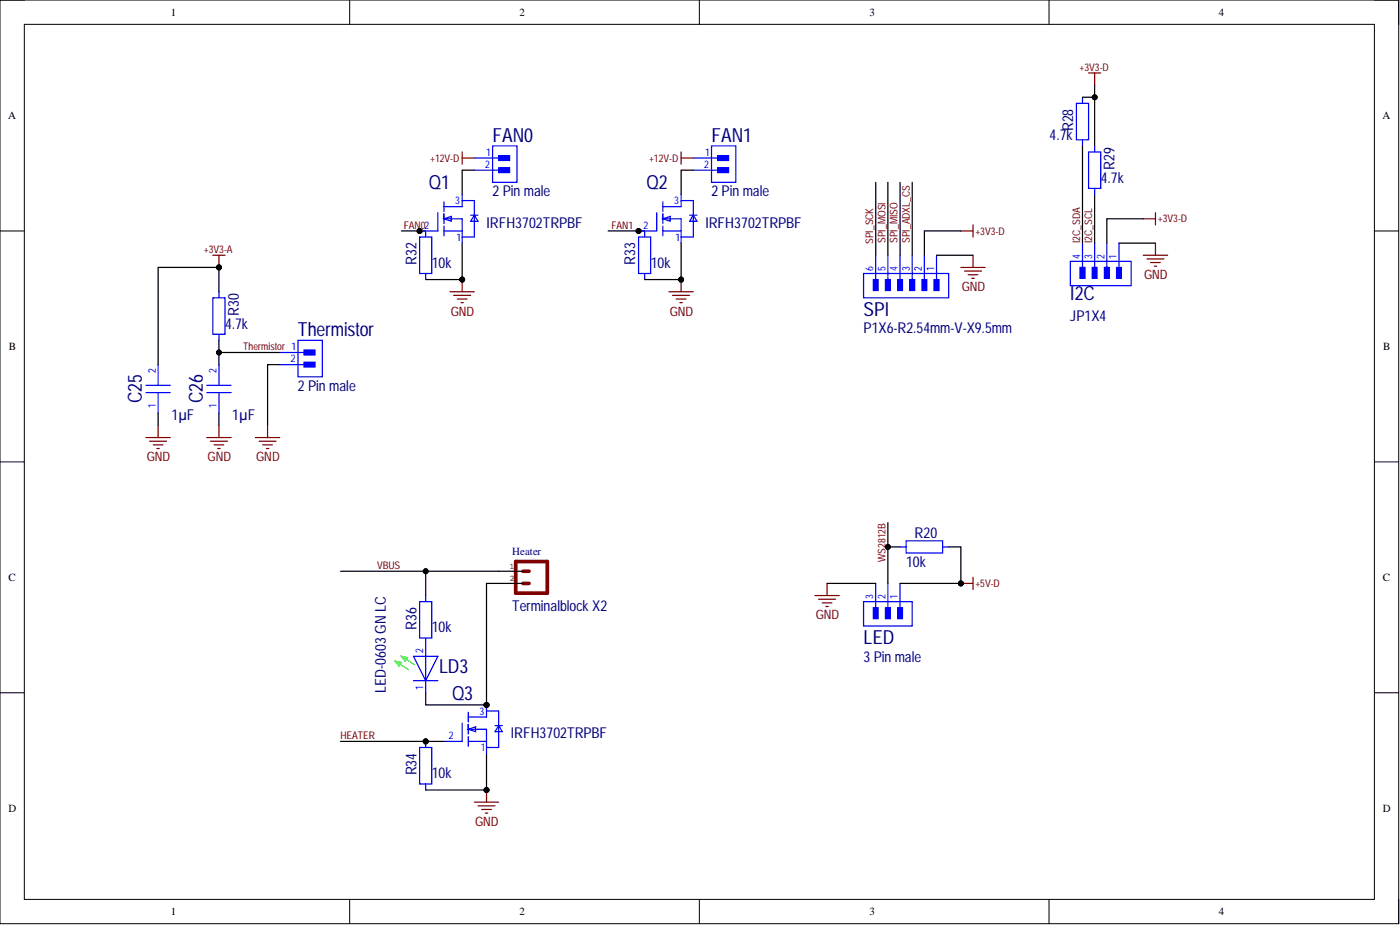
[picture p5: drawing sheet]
<svg xmlns="http://www.w3.org/2000/svg" width="292mm" height="193mm" viewBox="0 0 292 193" stroke-linecap="round" stroke-linejoin="round" font-family="sans-serif">
<g fill="none" stroke="#000" stroke-width=".21">
<path d="M0 0h291.8v192.7h-291.8zM0 0h5.1M5.1 5.1h281.7v182.5h-281.7zM73 0v5.1M145.9 0v5.1M218.9 0v5.1M286.8 0h5v5.1M0 48.2h5.1M286.8 48.2h5M0 96.4h5.1M286.8 96.4h5M0 144.5h5.1"/>
<path d="M286.8 144.5h5M73 187.6v5.1M145.9 187.6v5.1M218.9 187.6v5.1M291.8 187.6v5.1"/>
</g>
<path d="M58.4 73.5h5" fill="none" stroke="#00f" stroke-width=".25"/>
<path d="M63.4 73h2.3v1h-2.3z" fill-rule="evenodd" fill="#00f"/>
<path d="M58.4 76.1h5M62.2 71h5v7.6h-5zM63.4 73h2.3v1h-2.3z" fill="none" stroke="#00f" stroke-width=".25"/>
<path d="M63.4 75.6h2.3v1h-2.3z" fill-rule="evenodd" fill="#00f"/>
<path d="M63.4 75.6h2.3v1h-2.3zM187.8 121.7v5.1" fill="none" stroke="#00f" stroke-width=".25"/>
<path d="M107.6 117.1h6.6v6.6h-6.6zM109.1 119.2h1.3M109.1 121.7h1.3" fill="none" stroke="#800000" stroke-width=".76"/>
<path d="M104 119.2h5.1M104 121.7h5.1" fill="none" stroke="#000" stroke-width=".25"/>
<path d="M187.3 126.8h1v2.3h-1z" fill-rule="evenodd" fill="#00f"/>
<path d="M180.2 125.5h10.1v5.1h-10.1zM185.3 121.7v5.1M187.3 126.8h1v2.3h-1z" fill="none" stroke="#00f" stroke-width=".25"/>
<path d="M184.7 126.8h1.1v2.3h-1.1z" fill-rule="evenodd" fill="#00f"/>
<path d="M182.7 121.7v5.1M184.7 126.8h1.1v2.3h-1.1z" fill="none" stroke="#00f" stroke-width=".25"/>
<path d="M182.2 126.8h1v2.3h-1z" fill-rule="evenodd" fill="#00f"/>
<path d="M195.4 53.3v5M182.2 126.8h1v2.3h-1z" fill="none" stroke="#00f" stroke-width=".25"/>
<path d="M194.9 58.3h1v2.3h-1z" fill-rule="evenodd" fill="#00f"/>
<path d="M180.2 57.1h17.7v5h-17.7zM192.9 53.3v5M194.9 58.3h1v2.3h-1z" fill="none" stroke="#00f" stroke-width=".25"/>
<path d="M192.4 58.3h1v2.3h-1z" fill-rule="evenodd" fill="#00f"/>
<path d="M190.3 53.3v5M192.4 58.3h1v2.3h-1z" fill="none" stroke="#00f" stroke-width=".25"/>
<path d="M189.8 58.3h1v2.3h-1z" fill-rule="evenodd" fill="#00f"/>
<path d="M182.7 53.3v5M185.3 53.3v5M187.8 53.3v5M189.8 58.3h1v2.3h-1z" fill="none" stroke="#00f" stroke-width=".25"/>
<path d="M187.3 58.3h1v2.3h-1z" fill-rule="evenodd" fill="#00f"/>
<path d="M187.3 58.3h1v2.3h-1z" fill="none" stroke="#00f" stroke-width=".25"/>
<path d="M184.7 58.3h1.1v2.3h-1.1z" fill-rule="evenodd" fill="#00f"/>
<path d="M184.7 58.3h1.1v2.3h-1.1z" fill="none" stroke="#00f" stroke-width=".25"/>
<path d="M182.2 58.3h1v2.3h-1z" fill-rule="evenodd" fill="#00f"/>
<path d="M182.2 58.3h1v2.3h-1zM233.5 50.7v5.1" fill="none" stroke="#00f" stroke-width=".25"/>
<path d="M233 55.8h1v2.3h-1z" fill-rule="evenodd" fill="#00f"/>
<path d="M223.3 54.5h12.7v5.1h-12.7zM230.9 50.7v5.1M233 55.8h1v2.3h-1z" fill="none" stroke="#00f" stroke-width=".25"/>
<path d="M230.4 55.8h1v2.3h-1z" fill-rule="evenodd" fill="#00f"/>
<path d="M228.4 50.7v5.1M230.4 55.8h1v2.3h-1z" fill="none" stroke="#00f" stroke-width=".25"/>
<path d="M227.9 55.8h1v2.3h-1z" fill-rule="evenodd" fill="#00f"/>
<path d="M225.9 50.7v5.1M227.9 55.8h1v2.3h-1z" fill="none" stroke="#00f" stroke-width=".25"/>
<path d="M225.3 55.8h1.1v2.3h-1.1z" fill-rule="evenodd" fill="#00f"/>
<path d="M99 33h5M225.3 55.8h1.1v2.3h-1.1z" fill="none" stroke="#00f" stroke-width=".25"/>
<g fill="none" stroke="#800000" stroke-width=".25">
<path d="M200.5 48.2h2.5M200.5 55.8h5.1M201.2 56.5h3.6M202 57.3h2M202.8 58.1h.5M203 46.9v2.5M203 53.3v2.5M238.5 53.3h5.1M238.5 45.6h2.6M239.3 54h3.6M240.1 54.8h2M240.8 55.5h.5"/>
<path d="M241.1 44.4v2.5M241.1 50.7v2.6"/>
</g>
<path d="M195.4 53.3h7.6M200.5 48.2h-7.6v5.1M233.5 50.7h7.6M238.5 45.6h-7.6v5.1" fill="none" stroke="#000" stroke-width=".25"/>
<path d="M104 32.5h2.3v1h-2.3z" fill-rule="evenodd" fill="#00f"/>
<path d="M99 35.5h5M102.8 30.4h5.1v7.6h-5.1zM104 32.5h2.3v1h-2.3z" fill="none" stroke="#00f" stroke-width=".25"/>
<path d="M104 35h2.3v1h-2.3z" fill-rule="evenodd" fill="#00f"/>
<path d="M104 35h2.3v1h-2.3zM144.6 33h5.1" fill="none" stroke="#00f" stroke-width=".25"/>
<path d="M149.7 32.5h2.3v1h-2.3z" fill-rule="evenodd" fill="#00f"/>
<path d="M144.6 35.5h5.1M148.5 30.4h5v7.6h-5zM149.7 32.5h2.3v1h-2.3z" fill="none" stroke="#00f" stroke-width=".25"/>
<path d="M149.7 35h2.3v1h-2.3z" fill-rule="evenodd" fill="#00f"/>
<g fill="none" stroke="#00f" stroke-width=".25">
<path d="M149.7 35h2.3v1h-2.3zM224.6 21.6h2.5v7.6h-2.5zM225.9 20.3v1.3M225.9 29.2v1.2M227.1 31.7h2.6v7.6h-2.6zM228.4 30.4v1.3M228.4 39.3v1.3M87.6 49.4h2.5v7.7h-2.5zM88.8 48.2v1.2M88.8 57.1v1.2M133.2 49.4h2.6v7.7h-2.6zM134.5 48.2v1.2"/>
<path d="M134.5 57.1v1.2M33 76.1v4.3M44.4 62.1h2.5v7.6h-2.5zM45.7 60.9v1.2M45.7 69.7v1.3M45.7 76.1v4.3M30.5 81.9h5M30.5 80.4h5M33 81.9v4.3M43.1 81.9h5.1M43.1 80.4h5.1M45.7 81.9v4.3"/>
<path d="M187.8 114.1h1.3M189.1 112.8h7.6v2.6h-7.6zM196.7 114.1h1.2M86.3 136.9h5.1l-2.6 5.1zM88.8 134.4v10.1M86.3 142h5.1M87.6 155.9h2.5v7.6h-2.5zM88.8 163.5v1.3"/>
</g>
<g fill="none" stroke="#800000" stroke-width=".25">
<path d="M227.1 15.2h2.6M228.4 15.2v2.6M96.4 33h2.6M96.4 31.7v2.5M142.1 31.7v2.5M142.1 33h2.5M44.4 53.3h2.5M45.7 53.3v2.5M96.4 58.3v2.6M142.1 58.3v2.6M93.9 60.9h5.1M94.7 61.6h3.5"/>
<path d="M95.4 62.4h2M96.2 63.1h.5M139.6 60.9h5M140.3 61.6h3.6M141.1 62.4h2M141.9 63.1h.5M30.5 91.3h5M31.2 92h3.6M32 92.8h2M32.7 93.6h.5M33 88.7v2.6M43.1 91.3h5.1"/>
<path d="M43.9 92h3.6M44.7 92.8h2M45.4 93.6h.5M45.7 88.7v2.6M53.3 91.3h5.1M54.1 92h3.5M54.8 92.8h2M55.6 93.6h.5M55.8 88.7v2.6M170 124.2h5.1M170.8 125h3.5M171.5 125.8h2.1"/>
<path d="M172.3 126.5h.5M172.6 121.7v2.5M200.5 121.7h2.5M203 120.4v2.6M99 167.3h5M99.7 168.1h3.6M100.5 168.9h2M101.3 169.6h.5M101.5 164.8v2.5"/>
</g>
<g fill="#000">
<circle cx="228.4" cy="20.3" r=".51"/>
<circle cx="45.7" cy="55.8" r=".51"/>
<circle cx="96.4" cy="58.3" r=".51"/>
<circle cx="142.1" cy="58.3" r=".51"/>
<circle cx="45.7" cy="73.5" r=".51"/>
<circle cx="185.3" cy="114.1" r=".51"/>
<circle cx="200.5" cy="121.7" r=".51"/>
<circle cx="101.5" cy="164.8" r=".51"/>
</g>
<g fill="none" stroke="#000" stroke-width=".21">
<circle cx="228.4" cy="20.3" r=".51"/>
<circle cx="45.7" cy="55.8" r=".51"/>
<circle cx="96.4" cy="58.3" r=".51"/>
<circle cx="142.1" cy="58.3" r=".51"/>
<circle cx="45.7" cy="73.5" r=".51"/>
<circle cx="185.3" cy="114.1" r=".51"/>
<circle cx="200.5" cy="121.7" r=".51"/>
<circle cx="101.5" cy="164.8" r=".51"/>
</g>
<g fill="none" stroke="#000" stroke-width=".25">
<path d="M228.4 17.8v12.6M99 35.5h-2.6v5.1M144.6 35.5h-2.5v5.1M182.7 38v15.3M185.3 38v15.3M187.8 38v15.3M190.3 38v15.3M225.9 30.4v20.3M225.9 20.3h2.5M83.7 48.2h5.1M96.4 50.7v7.6h-7.6M126.9 48.2h7.6"/>
<path d="M142.1 50.7v7.6h-7.6M228.4 40.6v10.1M45.7 71v2.5h12.7M45.7 60.9v-5.1h-12.7v20.3M45.7 73.5v2.6M58.4 76.1h-2.6v12.6M33 86.2v2.5M45.7 86.2v2.5M185.3 109v12.7M185.3 114.1h2.5M197.9 114.1h2.6v7.6h-12.7M104 121.7h-2.5v25.4"/>
<path d="M172.6 121.7h10.1M101.5 157.2v7.6h-12.7"/>
</g>
<path d="M83.7 136.9l1.3 .3-.5 .7z" fill="#2eeb2e"/>
<path d="M83.7 136.9l1.3 .3-.5 .7z" fill="none" stroke="#2eeb2e" stroke-width=".25"/>
<path d="M82.5 137.9l1.2 .3-.5 .7z" fill="#2eeb2e"/>
<path d="M82.5 137.9l1.2 .3-.5 .7zM82.5 137.9l2.8 1.8M83.7 136.9l2.8 1.8" fill="none" stroke="#2eeb2e" stroke-width=".25"/>
<path d="M87.6 125.5h2.5v7.6h-2.5zM88.8 124.2v1.3M88.8 133.1v1.3M96.4 150.9v3.8M97.7 148.6v2M97.7 151.1v2M97.7 153.7v2M97.7 149.6h3.8M97.7 154.7h3.8M103.3 151.4h1.5M104 151.4l.8 1.2h-1.5z" fill="none" stroke="#00f" stroke-width=".25"/>
<path d="M71.1 119.2h32.9M88.8 119.2v5" fill="none" stroke="#000" stroke-width=".25"/>
<circle cx="88.8" cy="119.2" r=".51" fill="#000"/>
<circle cx="88.8" cy="119.2" r=".51" fill="none" stroke="#000" stroke-width=".21"/>
<path d="M97.7 152.1l1.5-.5v1z" fill="#f8fcff"/>
<path d="M91.4 44.4v3.8M92.6 42.1v2M92.6 44.6v2.1M92.6 47.2v2M92.6 43.1h3.8M92.6 48.2h3.8M98.2 44.9h1.5M99 44.9l.7 1.3h-1.5zM92.6 154.7h3.8M97.7 152.1l1.5-.5v1zM97.7 152.1h3.8v5.1M101.5 148.3h2.5v7.6h-2.5" fill="none" stroke="#00f" stroke-width=".25"/>
<path d="M71.1 154.7h21.5M88.8 144.5v2.6h12.7" fill="none" stroke="#000" stroke-width=".25"/>
<path d="M92.6 45.6l1.5-.5v1.1z" fill="#f8fcff"/>
<g fill="none" stroke="#00f" stroke-width=".25">
<path d="M87.6 48.2h3.8M92.6 45.6l1.5-.5v1.1zM92.6 45.6h3.8v5.1M96.4 40.6v2.5M96.4 41.8h2.6v7.6h-2.6M137 44.4v3.8M138.3 48.2h3.8M138.3 42.1v2M138.3 44.6v2.1M138.3 47.2v2M138.3 43.1h3.8M143.9 44.9h1.5"/>
<path d="M144.6 44.9l.8 1.3h-1.5z"/>
</g>
<path d="M138.3 45.6l1.5-.5v1.1z" fill="#f8fcff"/>
<path d="M133.2 48.2h3.8M138.3 45.6l1.5-.5v1.1zM138.3 45.6h3.8v5.1M142.1 40.6v2.5M142.1 41.8h2.5v7.6h-2.5" fill="none" stroke="#00f" stroke-width=".25"/>
<g font-size="4.1" fill="#000080">
<text x="102.8" y="29.6">FAN0</text>
<text x="148.5" y="29.6">FAN1</text>
<text x="89.5" y="39.5">Q1</text>
<text x="134.9" y="39.5">Q2</text>
<text x="180.2" y="65.8">SPI</text>
<text x="223.3" y="62.5">I2C</text>
<text x="62.2" y="70.2">Thermistor</text>
<text x="29.6" y="84.1" transform="rotate(-90 29.6 84.1)">C25</text>
<text x="42.3" y="84.1" transform="rotate(-90 42.3 84.1)">C26</text>
<text x="180.2" y="134.3">LED</text>
<text x="91.6" y="140.4">LD3</text>
<text x="94.3" y="146">Q3</text>
</g>
<text font-size="3.5" x="100.9" y="149.2">PIQ303</text>
<g font-size="3.1" fill="#000080">
<text x="219" y="29.3">4.7k</text>
<text x="223.9" y="27.4" transform="rotate(-90 223.9 27.4)">R28</text>
<text x="232.5" y="35.5" transform="rotate(-90 232.5 35.5)">R29</text>
<text x="102.8" y="40.9">2Pinmale</text>
<text x="148.5" y="40.9">2Pinmale</text>
<text x="229.7" y="38.1">4.7k</text>
<text x="101.5" y="47.5">IRFH3702TRPBF</text>
<text x="147.2" y="47.5">IRFH3702TRPBF</text>
<text x="86.9" y="55.3" transform="rotate(-90 86.9 55.3)">R32</text>
<text x="90.1" y="55.9">10k</text>
<text x="132.6" y="55.3" transform="rotate(-90 132.6 55.3)">R33</text>
<text x="135.8" y="55.9">10k</text>
<text x="49.8" y="65.9" transform="rotate(-90 49.8 65.9)">R30</text>
<text x="46.9" y="68.5">4.7k</text>
<text x="180.2" y="69.6">P1X6-R2.54mm-V-X9.5mm</text>
<text x="223.3" y="67">JP1X4</text>
<text x="62.2" y="81.5">2Pinmale</text>
<text x="35.8" y="87.6">1µF</text>
<text x="48.5" y="87.6">1µF</text>
<text x="190.8" y="112.2">R20</text>
<text x="189.1" y="118.2">10k</text>
<text x="86.9" y="131.3" transform="rotate(-90 86.9 131.3)">R36</text>
<text x="90.1" y="131.9">10k</text>
<text x="106.8" y="127.4">TerminalblockX2</text>
<text x="180.2" y="138">3Pinmale</text>
<text x="80.5" y="144.5" transform="rotate(-90 80.5 144.5)">LED-0603GNLC</text>
<text x="106.6" y="154">IRFH3702TRPBF</text>
<text x="86.9" y="161.8" transform="rotate(-90 86.9 161.8)">R34</text>
<text x="90.1" y="162.4">10k</text>
</g>
<g font-size="2.7" fill="#800000">
<text x="238.7" y="58.2">GND</text>
<text x="94.1" y="65.8">GND</text>
<text x="139.7" y="65.8">GND</text>
<text x="200.6" y="60.8">GND</text>
<text x="30.6" y="96.3">GND</text>
<text x="43.3" y="96.3">GND</text>
<text x="53.5" y="96.3">GND</text>
<text x="170.2" y="129.2">GND</text>
<text x="99.1" y="172.3">GND</text>
</g>
<text font-size="2.5" x="88.2" y="155.9">PIR3402</text>
<g font-size="2.3">
<text x="35.6" y="3.3">1</text>
<text x="108.4" y="3.3">2</text>
<text x="181.4" y="3.3">3</text>
<text x="254.3" y="3.3">4</text>
<text x="1.7" y="24.9">A</text>
<text x="288.4" y="24.9">A</text>
<text x="1.9" y="73">B</text>
<text x="288.6" y="73">B</text>
<text x="1.8" y="121.2">C</text>
<text x="288.5" y="121.2">C</text>
<text x="1.8" y="169.4">D</text>
<text x="288.5" y="169.4">D</text>
<text x="35.6" y="190.9">1</text>
<text x="108.4" y="190.9">2</text>
<text x="181.4" y="190.9">3</text>
<text x="254.3" y="190.9">4</text>
</g>
<text font-size="2.3" fill="#000080" x="106.8" y="115.9">Heater</text>
<g font-size="2.2" fill="#800000">
<text x="225.3" y="14.7">+3V3-D</text>
<text x="89.7" y="33.7">+12V-D</text>
<text x="135.4" y="33.7">+12V-D</text>
<text x="84.3" y="47.7">FAN02</text>
<text x="127.6" y="47.7">FAN1</text>
<text x="241.6" y="46.4">+3V3-D</text>
<text x="42.5" y="52.7">+3V3-A</text>
<text x="182.2" y="50.9" transform="rotate(-90 182.2 50.9)">SPI_SCK</text>
<text x="184.7" y="50.7" transform="rotate(-90 184.7 50.7)">SPI_MOSI</text>
<text x="187.3" y="50.7" transform="rotate(-90 187.3 50.7)">SPI_MISO</text>
<text x="189.8" y="50.7" transform="rotate(-90 189.8 50.7)">SPI_ADXL_CS</text>
<text x="203.5" y="48.9">+3V3-D</text>
<text x="225.3" y="50.7" transform="rotate(-90 225.3 50.7)">I2C_SDA</text>
<text x="227.9" y="50.7" transform="rotate(-90 227.9 50.7)">I2C_SCL</text>
<text x="50.8" y="73">Thermistor 1</text>
<text x="78.7" y="118.7">VBUS</text>
<text x="184.7" y="117.2" transform="rotate(-90 184.7 117.2)">WS2812B</text>
<text x="203.5" y="122.5">+5V-D</text>
<text x="71.1" y="154.2">HEATER</text>
</g>
<g font-size="2.2" fill="#00f">
<text x="101.3" y="35">2</text>
<text x="101.4" y="32.5">1</text>
<text x="146.9" y="35">2</text>
<text x="147.1" y="32.5">1</text>
<text x="95" y="42.6">3</text>
<text x="134.2" y="47.7">2</text>
<text x="140.7" y="42.6">3</text>
<text x="95.2" y="50.2">1</text>
<text x="140.9" y="50.2">1</text>
<text x="225.3" y="53.9" transform="rotate(-90 225.3 53.9)">4</text>
<text x="227.9" y="53.9" transform="rotate(-90 227.9 53.9)">3</text>
<text x="230.4" y="53.9" transform="rotate(-90 230.4 53.9)">2</text>
<text x="233" y="53.9" transform="rotate(-90 233 53.9)">1</text>
<text x="182.2" y="56.5" transform="rotate(-90 182.2 56.5)">6</text>
<text x="184.7" y="56.5" transform="rotate(-90 184.7 56.5)">5</text>
<text x="187.3" y="56.5" transform="rotate(-90 187.3 56.5)">4</text>
<text x="189.8" y="56.5" transform="rotate(-90 189.8 56.5)">3</text>
<text x="192.4" y="56.5" transform="rotate(-90 192.4 56.5)">2</text>
<text x="194.9" y="56.5" transform="rotate(-90 194.9 56.5)">1</text>
<text x="32.5" y="77.8" transform="rotate(-90 32.5 77.8)">2</text>
<text x="45.2" y="77.8" transform="rotate(-90 45.2 77.8)">2</text>
<text x="60.7" y="75.6">2</text>
<text x="32.5" y="85.1" transform="rotate(-90 32.5 85.1)">1</text>
<text x="45.2" y="85.1" transform="rotate(-90 45.2 85.1)">1</text>
<text x="182.2" y="124.9" transform="rotate(-90 182.2 124.9)">3</text>
<text x="184.7" y="124.9" transform="rotate(-90 184.7 124.9)">2</text>
<text x="187.3" y="124.9" transform="rotate(-90 187.3 124.9)">1</text>
<text x="88.3" y="136.2" transform="rotate(-90 88.3 136.2)">2</text>
<text x="88.3" y="143.9" transform="rotate(-90 88.3 143.9)">1</text>
<text x="100.1" y="149.1">3</text>
<text x="93.6" y="154.2">2</text>
<text x="100.3" y="156.7">1</text>
</g>
<g font-size="1.8">
<text x="106.3" y="118.7">1</text>
<text x="106.3" y="121.2">2</text>
</g>
<g font-size="1.1">
<text x="86.8" y="48.4">PIQ102</text>
<text x="132.6" y="48.4">PIQ202</text>
</g>
</svg>
